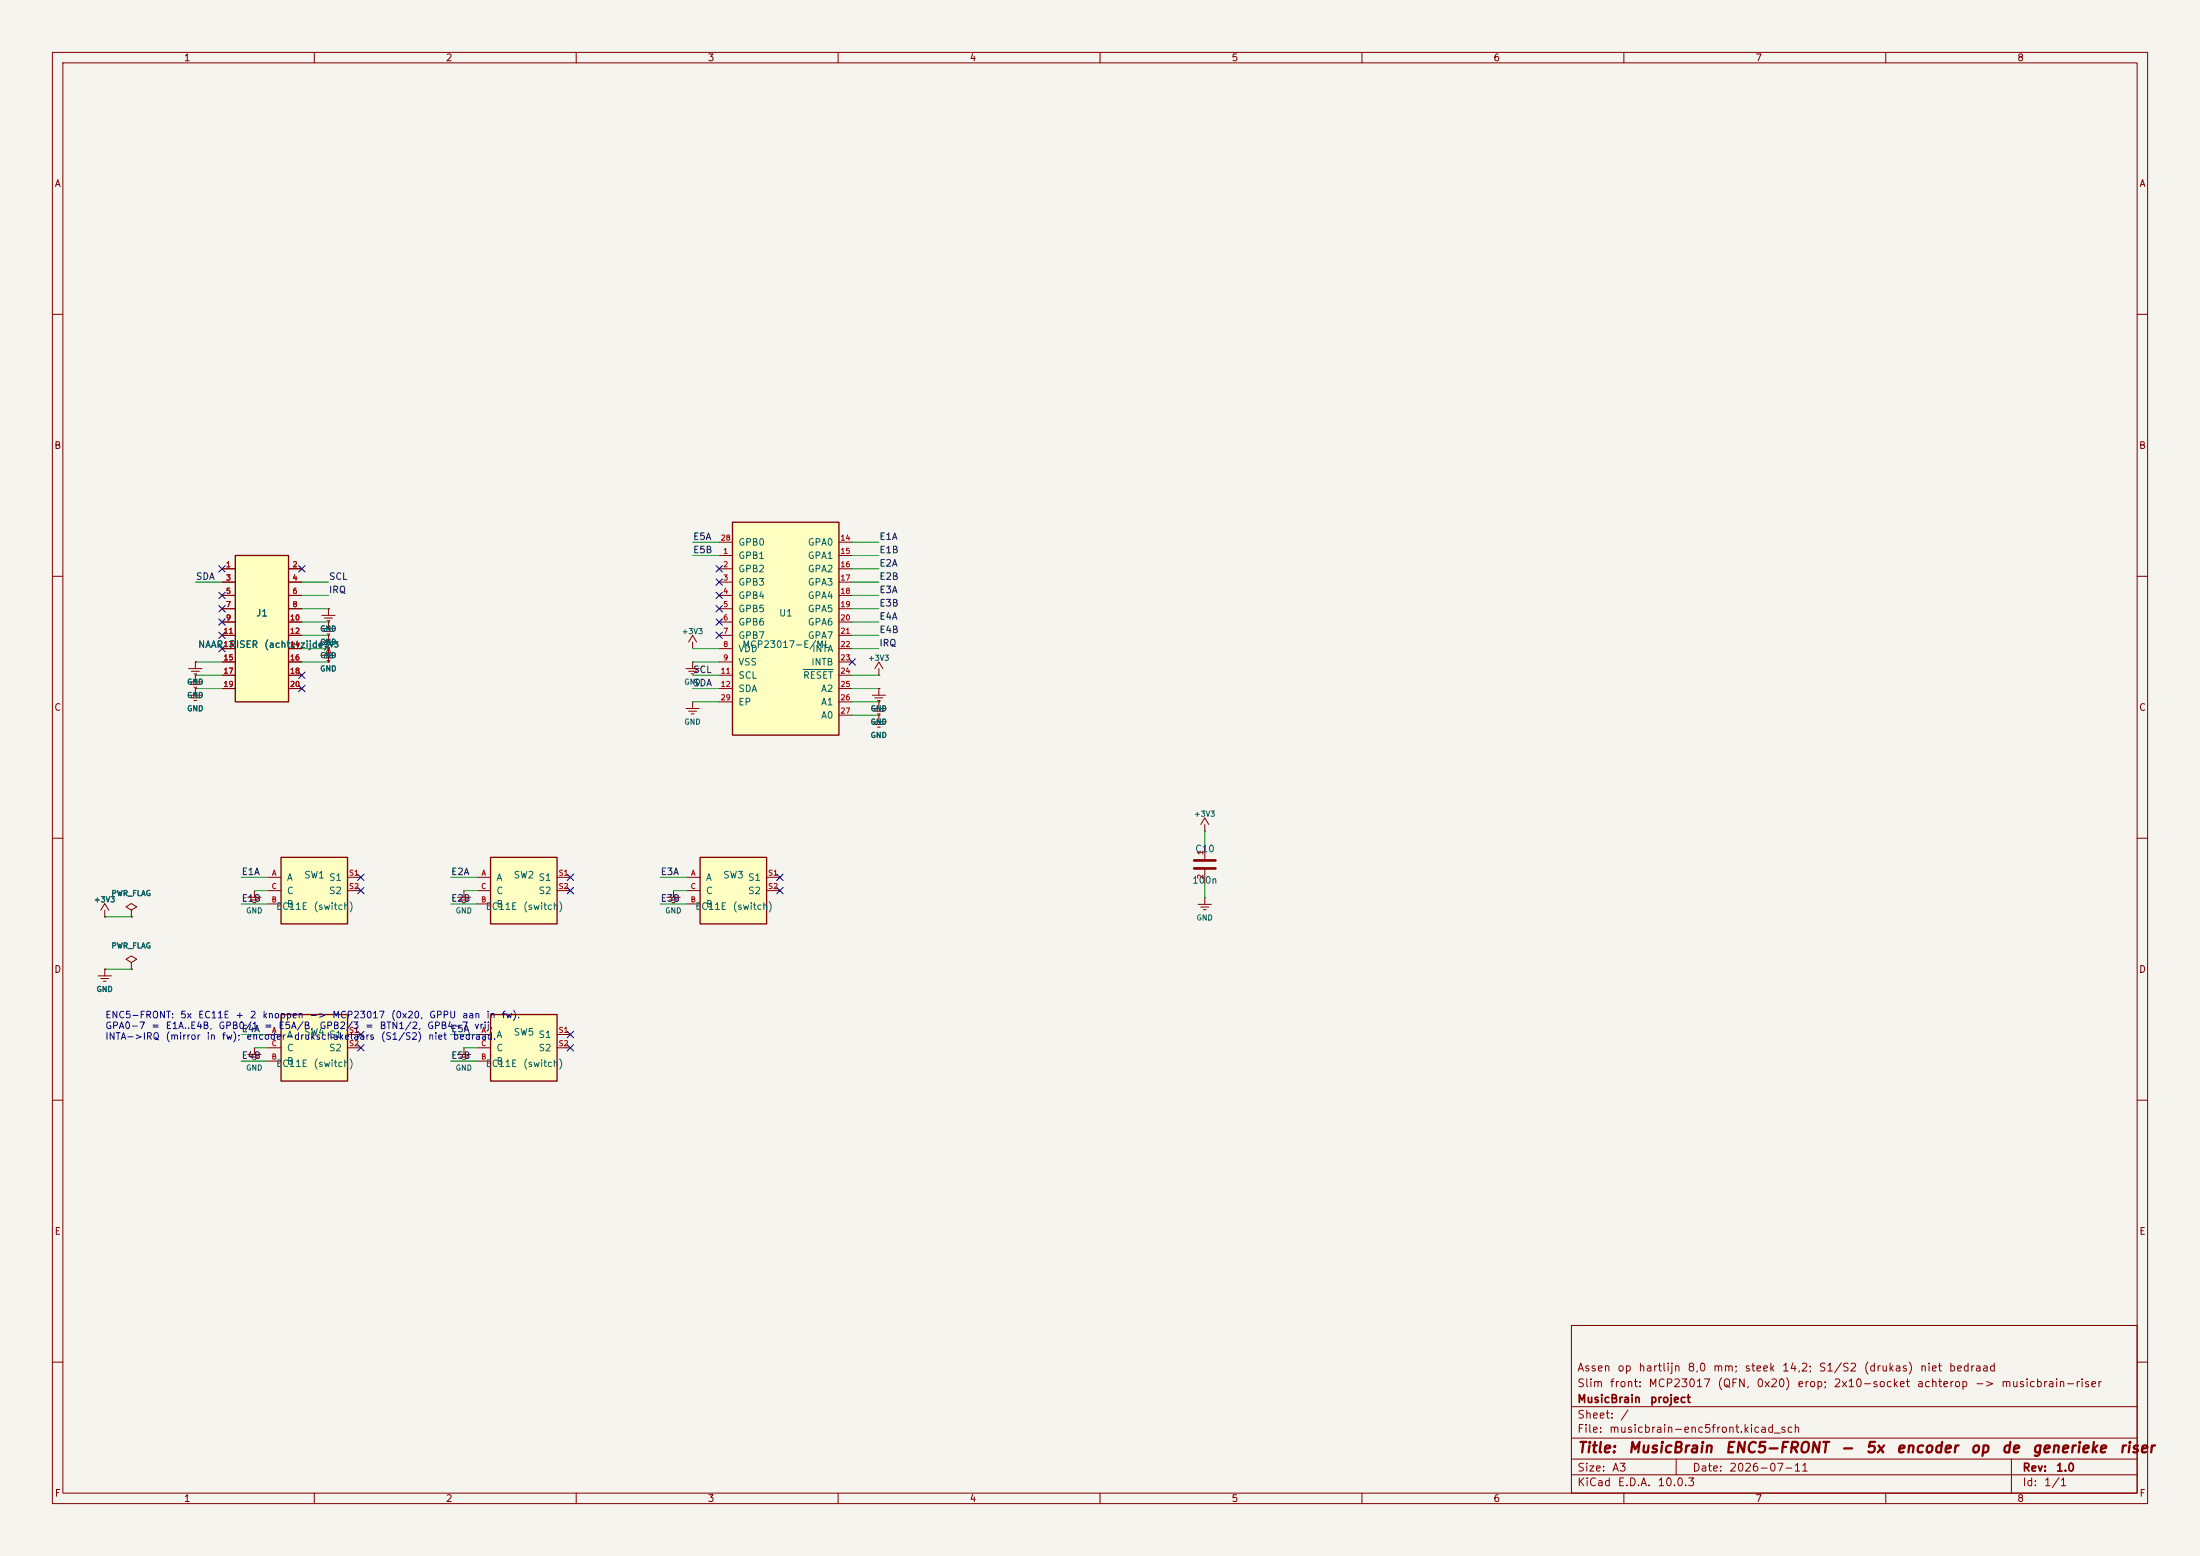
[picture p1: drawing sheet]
<svg xmlns="http://www.w3.org/2000/svg" width="420mm" height="297mm" viewBox="0 0 420 297" stroke-linecap="round" stroke-linejoin="round" font-family="sans-serif">
<path d="M0 0h420v297h-420z" fill="#f5f4ef" stroke="#f5f4ef" stroke-width=".19"/>
<g fill="none" stroke="#840000" stroke-width=".19">
<path d="M10 10h400v277h-400zM12 12h396v273h-396zM60 10v2M110 10v2M160 10v2M210 10v2M260 10v2M310 10v2M360 10v2M10 60h2M408 60h2M10 110h2"/>
<path d="M408 110h2M36 127.6h2.6M36.5 128.1h1.6M37 128.6h.6M37.3 126.3h.1M37.3 126.3v1.3M166.5 137.8h2.5M166.5 132.7h2.5M166.5 135.2h2.5M167 127.6l.8-1.3 .7 1.3M167 138.3h1.5M167 133.2h1.5"/>
<path d="M167 135.7h1.5M167.5 138.8h.5M167.5 133.7h.5M167.5 136.3h.5M167.8 136.5h.1M167.8 131.4h.1M167.8 128.9h.1M167.8 134h.1M167.8 127.6v1.3M167.8 131.4v1.3M167.8 134v1.2M167.8 136.5v1.3"/>
<path d="M10 160h2M229.2 157.4l.8-1.3 .8 1.3M230 158.6h.1M230 157.4v1.2M408 160h2M228.7 172.6h2.6M229.2 173.1h1.6M229.7 173.6h.6M230 171.3h.1M230 171.3v1.3M10 210h2M408 210h2"/>
<path d="M300 253h108v32h-108zM10 260h2M300 278.5h108M300 274.5h108M300 268.5h108M320 278.5v3M384 278.5v6.5M408 260h2M60 285v2M110 285v2M160 285v2M210 285v2"/>
<path d="M260 285v2M300 281.5h108M310 285v2M360 285v2"/>
</g>
<path d="M44.9 106h10.2v28h-10.2z" fill="#ffffc2"/>
<path d="M44.9 106h10.2v28h-10.2z" fill="none" stroke="#840000" stroke-width=".25"/>
<g fill="none" stroke="#840000" stroke-width=".19">
<path d="M42.4 108.6h2.5M42.4 111.1h2.5M42.4 113.6h2.5M42.4 116.2h2.5M42.4 118.7h2.5M55.1 108.6h2.5M55.1 111.1h2.5M55.1 113.6h2.5M55.1 116.2h2.5M55.1 118.7h2.5M42.4 121.3h2.5M42.4 123.8h2.5"/>
<path d="M42.4 126.3h2.5M42.4 128.9h2.5M42.4 131.4h2.5M55.1 121.3h2.5M55.1 123.8h2.5M55.1 126.3h2.5M55.1 128.9h2.5M55.1 131.4h2.5M130.9 135.2h2.6M131.5 135.7h1.5M132 136.3h.5M132.2 134h.1"/>
<path d="M132.2 134v1.2M19.2 173.7l.8-1.2 .8 1.2M20 175h.1M20 173.7v1.3M47.3 171.3h2.5M47.8 171.8h1.5M48.3 172.3h.5M48.6 170h.1M48.6 170v1.3M18.7 186.3h2.6M19.2 186.8h1.6M19.7 187.3h.6"/>
<path d="M20 185h.1M20 185v1.3"/>
</g>
<path d="M93.7 193.7h12.7v12.7h-12.7z" fill="#ffffc2"/>
<path d="M93.7 193.7h12.7v12.7h-12.7z" fill="none" stroke="#840000" stroke-width=".25"/>
<path d="M91.1 197.5h2.5M91.1 200h2.5M106.3 197.5h2.6M106.3 200h2.6M91.1 202.5h2.5" fill="none" stroke="#840000" stroke-width=".19"/>
<path d="M139.8 99.7h20.4v40.6h-20.4z" fill="#ffffc2"/>
<path d="M139.8 99.7h20.4v40.6h-20.4z" fill="none" stroke="#840000" stroke-width=".25"/>
<g fill="none" stroke="#840000" stroke-width=".19">
<path d="M61.4 120h2.6M61.4 117.5h2.6M61.9 118h1.6M62.4 118.5h.6M62.7 118.7h.1M62.7 116.2h.1M62.7 116.2v1.3M62.7 118.7v1.3M137.3 106h2.5M137.3 108.6h2.5M137.3 111.1h2.5M137.3 113.6h2.5"/>
<path d="M137.3 116.2h2.5M137.3 118.7h2.5M137.3 103.5h2.5M160.2 106h2.5M160.2 108.6h2.5M160.2 111.1h2.5M160.2 113.6h2.5M160.2 116.2h2.5M160.2 118.7h2.5M160.2 103.5h2.5M36 130.2h2.6M36.5 130.7h1.6"/>
<path d="M37 131.2h.6M37.3 128.9h.1M37.3 128.9v1.3M61.9 120.5h1.6M62.4 121h.6M137.3 121.3h2.5M137.3 123.8h2.5M137.3 126.3h2.5M137.3 128.9h2.5M137.3 131.4h2.5M137.3 134h2.5M160.2 121.3h2.5"/>
<path d="M160.2 123.8h2.5M160.2 126.3h2.5M160.2 128.9h2.5M160.2 131.4h2.5M160.2 134h2.5M160.2 136.5h2.5M25.1 173.7l1-.6-1-.6-1 .6 1 .6v1.3M25.1 175h.1M25.1 183.7l1-.6-1-.6-1 .6 1 .6v1.3M25.1 185h.1M48.6 200h.1M48.6 200v1.3"/>
<path d="M47.3 201.3h2.5M47.8 201.8h1.5M48.3 202.3h.5"/>
</g>
<path d="M153.3 127.8h5.7" fill="none" stroke="#006464" stroke-width=".19"/>
<path d="M53.6 193.7h12.7v12.7h-12.7z" fill="#ffffc2"/>
<path d="M53.6 193.7h12.7v12.7h-12.7z" fill="none" stroke="#840000" stroke-width=".25"/>
<path d="M36 132.7h2.6M36.5 133.2h1.6M37 133.7h.6M37.3 131.4h.1M37.3 131.4v1.3M51.1 197.5h2.5M51.1 200h2.5M66.3 197.5h2.6M66.3 200h2.6M51.1 202.5h2.5" fill="none" stroke="#840000" stroke-width=".19"/>
<path d="M53.6 163.6h12.7v12.7h-12.7z" fill="#ffffc2"/>
<path d="M53.6 163.6h12.7v12.7h-12.7z" fill="none" stroke="#840000" stroke-width=".25"/>
<g fill="none" stroke="#840000" stroke-width=".19">
<path d="M61.4 125.1h2.6M61.4 122.5h2.6M61.9 125.6h1.6M61.9 123h1.6M62.4 126.1h.6M62.4 123.6h.6M62.7 123.8h.1M62.7 121.3h.1M62.7 121.3v1.2M62.7 123.8v1.3M51.1 167.5h2.5M51.1 172.5h2.5"/>
<path d="M51.1 170h2.5M66.3 167.5h2.6M66.3 170h2.6M87.3 171.3h2.5M87.8 171.8h1.5M88.3 172.3h.5M88.6 170h.1M88.6 170v1.3"/>
</g>
<path d="M93.7 163.6h12.7v12.7h-12.7z" fill="#ffffc2"/>
<path d="M93.7 163.6h12.7v12.7h-12.7z" fill="none" stroke="#840000" stroke-width=".25"/>
<path d="M91.1 167.5h2.5M91.1 172.5h2.5M91.1 170h2.5M106.3 167.5h2.6M106.3 170h2.6" fill="none" stroke="#840000" stroke-width=".19"/>
<path d="M133.6 163.6h12.7v12.7h-12.7z" fill="#ffffc2"/>
<path d="M133.6 163.6h12.7v12.7h-12.7z" fill="none" stroke="#840000" stroke-width=".25"/>
<g fill="none" stroke="#840000" stroke-width=".19">
<path d="M42.4 108.6h2.5M42.4 111.1h2.5M42.4 113.6h2.5M42.4 116.2h2.5M42.4 118.7h2.5M55.1 108.6h2.5M55.1 111.1h2.5M55.1 113.6h2.5M55.1 116.2h2.5M55.1 118.7h2.5M62.7 118.7h.1M62.7 116.2h.1"/>
<path d="M37.3 126.3h.1M37.3 128.9h.1M37.3 131.4h.1M42.4 121.3h2.5M42.4 123.8h2.5M42.4 126.3h2.5M42.4 128.9h2.5M42.4 131.4h2.5M55.1 121.3h2.5M55.1 123.8h2.5M55.1 126.3h2.5M55.1 128.9h2.5"/>
<path d="M55.1 131.4h2.5M61.9 125.1l.8-1.3 .8 1.3M62.7 126.3h.1M62.7 123.8h.1M62.7 121.3h.1M62.7 125.1v1.2M130.9 127.6h2.6M131.5 122.5l.7-1.2 .8 1.2M131.5 128.1h1.5M132 128.6h.5M132.2 126.3h.1M132.2 123.8h.1"/>
<path d="M132.2 122.5v1.3M132.2 126.3v1.3M167.8 134h.1M167.8 131.4h.1M167.8 136.5h.1M20 175h.1M25.1 175h.1M127.3 171.3h2.5M127.8 171.8h1.5M128.3 172.3h.5M128.6 170h.1M128.6 170v1.3"/>
<path d="M131.1 167.5h2.5M131.1 172.5h2.5M131.1 170h2.5M146.3 167.5h2.6M146.3 170h2.6M230 161.2v3M230 165.8v3M20 185h.1M25.1 185h.1M88.6 200h.1M88.6 200v1.3M87.3 201.3h2.5"/>
<path d="M87.8 201.8h1.5M88.3 202.3h.5"/>
</g>
<path d="M228 164.2h4M228 165.8h4" fill="none" stroke="#840000" stroke-width=".51"/>
<g fill="none" stroke="#009600" stroke-width=".19">
<path d="M37.3 111.1h5.1M57.6 111.1h5.1M57.6 113.6h5.1M57.6 116.2h5.1M57.6 118.7h5.1M132.2 103.5h5.1M132.2 106h5.1M162.7 111.1h5.1M162.7 113.6h5.1M162.7 116.2h5.1M162.7 103.5h5.1M162.7 118.7h5.1"/>
<path d="M162.7 106h5.1M162.7 108.6h5.1M37.3 131.4h5.1M37.3 128.9h5.1M37.3 126.3h5.1M57.6 121.3h5.1M57.6 123.8h5.1M57.6 126.3h5.1M132.2 134h5.1M132.2 131.4h5.1M132.2 128.9h5.1M132.2 123.8h5.1"/>
<path d="M132.2 126.3h5.1M162.7 134h5.1M162.7 136.5h5.1M162.7 131.4h5.1M162.7 121.3h5.1M162.7 128.9h5.1M162.7 123.8h5.1M230 158.6v2.6M20 175h5.1M46 167.5h5.1M46 172.5h5.1M48.6 170h2.5"/>
<path d="M86 167.5h5.1M86 172.5h5.1M88.6 170h2.5M126 167.5h5.1M126 172.5h5.1M128.6 170h2.5M230 168.8v2.5M20 185h5.1M46 197.5h5.1M48.6 200h2.5M86 197.5h5.1M88.6 200h2.5"/>
<path d="M46 202.5h5.1M86 202.5h5.1"/>
</g>
<g fill="none" stroke="#000084" stroke-width=".19">
<path d="M41.8 113l1.2 1.3M41.8 108l1.2 1.2M41.8 115.6l1.2 1.2M41.8 118.1l1.2 1.2M43 113l-1.2 1.3M43 108l-1.2 1.2M43 118.1l-1.2 1.2M43 115.6l-1.2 1.2M57 108l1.2 1.2M58.2 108l-1.2 1.2M136.7 115.6l1.2 1.2M136.7 113l1.2 1.3"/>
<path d="M136.7 110.5l1.2 1.2M136.7 108l1.2 1.2M136.7 118.1l1.2 1.2M137.9 115.6l-1.2 1.2M137.9 113l-1.2 1.3M137.9 110.5l-1.2 1.2M137.9 108l-1.2 1.2M137.9 118.1l-1.2 1.2M41.8 123.2l1.2 1.2M41.8 120.7l1.2 1.2M43 123.2l-1.2 1.2M43 120.7l-1.2 1.2"/>
<path d="M57 128.3l1.2 1.2M57 130.8l1.2 1.2M58.2 128.3l-1.2 1.2M58.2 130.8l-1.2 1.2M136.7 120.7l1.2 1.2M137.9 120.7l-1.2 1.2M162.1 125.7l1.2 1.3M163.3 125.7l-1.2 1.3M68.3 169.4l1.2 1.2M68.3 166.9l1.2 1.2M69.5 169.4l-1.2 1.2M69.5 166.9l-1.2 1.2"/>
<path d="M108.3 169.4l1.2 1.2M108.3 166.9l1.2 1.2M109.5 169.4l-1.2 1.2M109.5 166.9l-1.2 1.2M148.3 169.4l1.2 1.2M148.3 166.9l1.2 1.2M149.5 169.4l-1.2 1.2M149.5 166.9l-1.2 1.2M68.3 196.9l1.2 1.2M68.3 199.4l1.2 1.2M69.5 196.9l-1.2 1.2M69.5 199.4l-1.2 1.2"/>
<path d="M108.3 199.4l1.2 1.2M108.3 196.9l1.2 1.2M109.5 199.4l-1.2 1.2M109.5 196.9l-1.2 1.2"/>
</g>
<g font-size="2" fill="#840000">
<text x="301" y="277.8">Title:</text>
<text x="310.7" y="277.8">MusicBrain</text>
<text x="329.2" y="277.8">ENC5-FRONT</text>
<text x="351.2" y="277.8">-</text>
<text x="356" y="277.8">5x</text>
<text x="361.9" y="277.8">encoder</text>
<text x="376" y="277.8">op</text>
<text x="381.9" y="277.8">de</text>
<text x="387.8" y="277.8">generieke</text>
<text x="404.4" y="277.8">riser</text>
</g>
<g font-size="1.5" fill="#840000">
<text x="301" y="262.1">Assen</text>
<text x="308.6" y="262.1">op</text>
<text x="312.7" y="262.1">hartlijn</text>
<text x="322" y="262.1">8,0</text>
<text x="326.9" y="262.1">mm;</text>
<text x="332.9" y="262.1">steek</text>
<text x="340.1" y="262.1">14,2;</text>
<text x="347.1" y="262.1">S1/S2</text>
<text x="355.7" y="262.1">(drukas)</text>
<text x="366.4" y="262.1">niet</text>
<text x="371.9" y="262.1">bedraad</text>
<text x="301" y="268.1">MusicBrain</text>
<text x="301" y="265.1">Slim</text>
<text x="307.2" y="265.1">front:</text>
<text x="314.6" y="265.1">MCP23017</text>
<text x="314.9" y="268.1">project</text>
<text x="327.7" y="265.1">(QFN,</text>
<text x="335.2" y="265.1">0x20)</text>
<text x="343" y="265.1">erop;</text>
<text x="349.9" y="265.1">2x10-socket</text>
<text x="365.8" y="265.1">achterop</text>
<text x="376.9" y="265.1">-&gt;</text>
<text x="381.9" y="265.1">musicbrain-riser</text>
<text x="301" y="273.8">File:</text>
<text x="301" y="271.1">Sheet:</text>
<text x="307.1" y="273.8">musicbrain-enc5front.kicad_sch</text>
<text x="309.2" y="271.1">/</text>
<text x="301" y="281.2">Size:</text>
<text x="307.6" y="281.2">A3</text>
<text x="323" y="281.2">Date:</text>
<text x="330" y="281.2">2026-07-11</text>
<text x="386" y="281.2">Rev:</text>
<text x="392.4" y="281.2">1.0</text>
<text x="301" y="284">KiCad</text>
<text x="308.7" y="284">E.D.A.</text>
<text x="316.3" y="284">10.0.3</text>
<text x="386" y="284">Id:</text>
<text x="390.1" y="284">1/1</text>
</g>
<g font-size="1.3" fill="#840000">
<text x="35" y="12">1</text>
<text x="85" y="12">2</text>
<text x="135" y="12">3</text>
<text x="185" y="12">4</text>
<text x="235" y="12">5</text>
<text x="285" y="12">6</text>
<text x="335" y="12">7</text>
<text x="385" y="12">8</text>
<text x="10.3" y="36">A</text>
<text x="408.3" y="36">A</text>
<text x="10.3" y="86">B</text>
<text x="408.2" y="86">B</text>
<text x="10.3" y="136">C</text>
<text x="408.2" y="136">C</text>
<text x="10.3" y="186">D</text>
<text x="408.2" y="186">D</text>
<text x="10.3" y="236">E</text>
<text x="408.3" y="236">E</text>
<text x="10.3" y="286">F</text>
<text x="35" y="287">1</text>
<text x="85" y="287">2</text>
<text x="135" y="287">3</text>
<text x="185" y="287">4</text>
<text x="235" y="287">5</text>
<text x="285" y="287">6</text>
<text x="335" y="287">7</text>
<text x="385" y="287">8</text>
<text x="408.3" y="286">F</text>
</g>
<g font-size="1.3" fill="#0f0f0f">
<text x="132.2" y="103.4">E5A</text>
<text x="132.2" y="105.9">E5B</text>
<text x="167.8" y="105.9">E1B</text>
<text x="167.8" y="103.4">E1A</text>
<text x="37.3" y="111">SDA</text>
<text x="62.7" y="111">SCL</text>
<text x="62.7" y="113.5">IRQ</text>
<text x="167.8" y="111">E2B</text>
<text x="167.8" y="108.4">E2A</text>
<text x="167.8" y="113.5">E3A</text>
<text x="167.8" y="118.6">E4A</text>
<text x="167.8" y="116.1">E3B</text>
<text x="167.8" y="123.7">IRQ</text>
<text x="167.8" y="121.1">E4B</text>
<text x="132.2" y="128.8">SCL</text>
<text x="132.2" y="131.3">SDA</text>
<text x="46" y="167.3">E1A</text>
<text x="86" y="167.3">E2A</text>
<text x="126" y="167.3">E3A</text>
<text x="46" y="172.4">E1B</text>
<text x="86" y="172.4">E2B</text>
<text x="126" y="172.4">E3B</text>
<text x="46" y="197.3">E4A</text>
<text x="86" y="197.3">E5A</text>
<text x="46" y="202.4">E4B</text>
<text x="86" y="202.4">E5B</text>
</g>
<g font-size="1.3" fill="#006464">
<text x="140.9" y="107">GPB1</text>
<text x="140.9" y="104.5">GPB0</text>
<text x="154.1" y="104.5">GPA0</text>
<text x="154.1" y="107">GPA1</text>
<text x="140.9" y="109.5">GPB2</text>
<text x="140.9" y="112.1">GPB3</text>
<text x="154.1" y="109.5">GPA2</text>
<text x="154.1" y="112.1">GPA3</text>
<text x="48.8" y="118">J1</text>
<text x="140.9" y="114.6">GPB4</text>
<text x="140.9" y="117.2">GPB5</text>
<text x="140.9" y="119.7">GPB6</text>
<text x="148.6" y="118">U1</text>
<text x="154.1" y="114.6">GPA4</text>
<text x="154.1" y="117.2">GPA5</text>
<text x="154.1" y="119.7">GPA6</text>
<text x="37.7" y="124">NAAR</text>
<text x="43.7" y="124">RISER</text>
<text x="50.3" y="124">(achterzijde)</text>
<text x="140.9" y="122.2">GPB7</text>
<text x="140.9" y="124.8">VDD</text>
<text x="141.6" y="124">MCP23017-E/ML</text>
<text x="154.1" y="122.2">GPA7</text>
<text x="154.9" y="124.8">INTA</text>
<text x="140.9" y="127.3">VSS</text>
<text x="140.9" y="129.9">SCL</text>
<text x="153.2" y="129.9">RESET</text>
<text x="154.8" y="127.3">INTB</text>
<text x="140.9" y="132.4">SDA</text>
<text x="140.9" y="134.9">EP</text>
<text x="156.6" y="132.4">A2</text>
<text x="156.6" y="134.9">A1</text>
<text x="156.6" y="137.5">A0</text>
<text x="58" y="168">SW1</text>
<text x="98" y="168">SW2</text>
<text x="138" y="168">SW3</text>
<text x="228.1" y="163">C10</text>
<text x="52.6" y="174">EC11E</text>
<text x="54.7" y="168.4">A</text>
<text x="54.7" y="173.5">B</text>
<text x="54.7" y="171">C</text>
<text x="59.8" y="174">(switch)</text>
<text x="62.7" y="168.4">S1</text>
<text x="62.7" y="171">S2</text>
<text x="92.6" y="174">EC11E</text>
<text x="94.7" y="168.4">A</text>
<text x="94.7" y="173.5">B</text>
<text x="94.7" y="171">C</text>
<text x="99.8" y="174">(switch)</text>
<text x="102.7" y="168.4">S1</text>
<text x="102.7" y="171">S2</text>
<text x="132.6" y="174">EC11E</text>
<text x="134.7" y="168.4">A</text>
<text x="134.7" y="173.5">B</text>
<text x="134.7" y="171">C</text>
<text x="139.8" y="174">(switch)</text>
<text x="142.7" y="168.4">S1</text>
<text x="142.7" y="171">S2</text>
<text x="227.5" y="169">100n</text>
<text x="58" y="198">SW4</text>
<text x="98" y="198">SW5</text>
<text x="52.6" y="204">EC11E</text>
<text x="54.7" y="198.4">A</text>
<text x="54.7" y="203.5">B</text>
<text x="54.7" y="201">C</text>
<text x="59.8" y="204">(switch)</text>
<text x="62.7" y="198.4">S1</text>
<text x="62.7" y="201">S2</text>
<text x="92.6" y="204">EC11E</text>
<text x="94.7" y="198.4">A</text>
<text x="94.7" y="203.5">B</text>
<text x="94.7" y="201">C</text>
<text x="99.8" y="204">(switch)</text>
<text x="102.7" y="198.4">S1</text>
<text x="102.7" y="201">S2</text>
</g>
<g font-size="1.3" fill="#0000c2">
<text x="20" y="194.7">ENC5-FRONT:</text>
<text x="20" y="196.7">GPA0-7</text>
<text x="28.8" y="196.7">=</text>
<text x="31.5" y="196.7">E1A..E4B,</text>
<text x="34.3" y="194.7">5x</text>
<text x="37.7" y="194.7">EC11E</text>
<text x="41.6" y="196.7">GPB0/1</text>
<text x="44.9" y="194.7">+</text>
<text x="47.6" y="194.7">2</text>
<text x="50" y="194.7">knoppen</text>
<text x="50.3" y="196.7">=</text>
<text x="53.1" y="196.7">E5A/B,</text>
<text x="59" y="194.7">-&gt;</text>
<text x="60.9" y="196.7">GPB2/3</text>
<text x="63.3" y="194.7">MCP23017</text>
<text x="69.6" y="196.7">=</text>
<text x="72.4" y="196.7">BTN1/2,</text>
<text x="74.5" y="194.7">(0x20,</text>
<text x="81.5" y="196.7">GPB4-7</text>
<text x="81.8" y="194.7">GPPU</text>
<text x="88.1" y="194.7">aan</text>
<text x="90.4" y="196.7">vrij.</text>
<text x="92.7" y="194.7">in</text>
<text x="95.7" y="194.7">fw).</text>
<text x="20" y="198.8">INTA-&gt;IRQ</text>
<text x="31.5" y="198.8">(mirror</text>
<text x="39.3" y="198.8">in</text>
<text x="42.3" y="198.8">fw);</text>
<text x="46.9" y="198.8">encoder-drukschakelaars</text>
<text x="72.6" y="198.8">(S1/S2)</text>
<text x="81.6" y="198.8">niet</text>
<text x="86.4" y="198.8">bedraad.</text>
</g>
<g font-size="1" fill="#a90000">
<text x="137.5" y="103.4">28</text>
<text x="138" y="106">1</text>
<text x="160.3" y="103.4">14</text>
<text x="160.3" y="106">15</text>
<text x="43" y="108.5">1</text>
<text x="43" y="111">3</text>
<text x="43" y="113.6">5</text>
<text x="55.7" y="108.5">2</text>
<text x="55.7" y="111">4</text>
<text x="55.7" y="113.6">6</text>
<text x="138" y="108.5">2</text>
<text x="138" y="111">3</text>
<text x="138" y="113.6">4</text>
<text x="160.3" y="108.5">16</text>
<text x="160.3" y="111">17</text>
<text x="160.3" y="113.6">18</text>
<text x="43" y="116.1">7</text>
<text x="43" y="118.7">9</text>
<text x="55.3" y="118.7">10</text>
<text x="55.7" y="116.1">8</text>
<text x="138" y="116.1">5</text>
<text x="138" y="118.7">6</text>
<text x="160.3" y="116.1">19</text>
<text x="160.3" y="118.7">20</text>
<text x="42.6" y="121.2">11</text>
<text x="42.6" y="123.7">13</text>
<text x="55.3" y="121.2">12</text>
<text x="55.3" y="123.7">14</text>
<text x="138" y="121.2">7</text>
<text x="138" y="123.7">8</text>
<text x="160.3" y="121.2">21</text>
<text x="160.3" y="123.7">22</text>
<text x="42.6" y="126.3">15</text>
<text x="42.6" y="128.8">17</text>
<text x="42.6" y="131.4">19</text>
<text x="55.3" y="126.3">16</text>
<text x="55.3" y="128.8">18</text>
<text x="55.3" y="131.4">20</text>
<text x="137.5" y="128.8">11</text>
<text x="137.5" y="131.4">12</text>
<text x="138" y="126.3">9</text>
<text x="160.3" y="126.3">23</text>
<text x="160.3" y="128.8">24</text>
<text x="160.3" y="131.4">25</text>
<text x="137.5" y="133.9">29</text>
<text x="160.3" y="133.9">26</text>
<text x="160.3" y="136.4">27</text>
<text x="51.8" y="167.4">A</text>
<text x="66.5" y="167.4">S1</text>
<text x="91.8" y="167.4">A</text>
<text x="106.5" y="167.4">S1</text>
<text x="131.8" y="167.4">A</text>
<text x="146.5" y="167.4">S1</text>
<text x="229.9" y="167.9" transform="rotate(-90 229.9 167.9)">2</text>
<text x="229.9" y="163.3" transform="rotate(-90 229.9 163.3)">1</text>
<text x="51.8" y="172.5">B</text>
<text x="51.8" y="169.9">C</text>
<text x="66.5" y="169.9">S2</text>
<text x="91.8" y="172.5">B</text>
<text x="91.8" y="169.9">C</text>
<text x="106.5" y="169.9">S2</text>
<text x="131.8" y="172.5">B</text>
<text x="131.8" y="169.9">C</text>
<text x="146.5" y="169.9">S2</text>
<text x="51.8" y="197.4">A</text>
<text x="66.5" y="197.4">S1</text>
<text x="91.8" y="197.4">A</text>
<text x="106.5" y="197.4">S1</text>
<text x="51.8" y="202.5">B</text>
<text x="51.8" y="199.9">C</text>
<text x="66.5" y="199.9">S2</text>
<text x="91.8" y="202.5">B</text>
<text x="91.8" y="199.9">C</text>
<text x="106.5" y="199.9">S2</text>
</g>
<g font-size="1" fill="#006464">
<text x="60.5" y="123.8">+3V3</text>
<text x="61" y="123.3">GND</text>
<text x="61" y="120.8">GND</text>
<text x="61" y="125.9">GND</text>
<text x="130.1" y="121.3">+3V3</text>
<text x="35.6" y="130.9">GND</text>
<text x="61" y="128.4">GND</text>
<text x="130.5" y="130.9">GND</text>
<text x="165.6" y="126.4">+3V3</text>
<text x="35.6" y="133.5">GND</text>
<text x="35.6" y="136">GND</text>
<text x="166.1" y="136">GND</text>
<text x="130.5" y="138.6">GND</text>
<text x="166.1" y="141.1">GND</text>
<text x="166.1" y="138.6">GND</text>
<text x="227.8" y="156.1">+3V3</text>
<text x="17.8" y="172.5">+3V3</text>
<text x="21.2" y="171.3">PWR_FLAG</text>
<text x="46.9" y="174.6">GND</text>
<text x="86.9" y="174.6">GND</text>
<text x="126.9" y="174.6">GND</text>
<text x="228.3" y="175.9">GND</text>
<text x="21.2" y="181.3">PWR_FLAG</text>
<text x="18.3" y="189.6">GND</text>
<text x="46.9" y="204.6">GND</text>
<text x="86.9" y="204.6">GND</text>
</g>
</svg>
